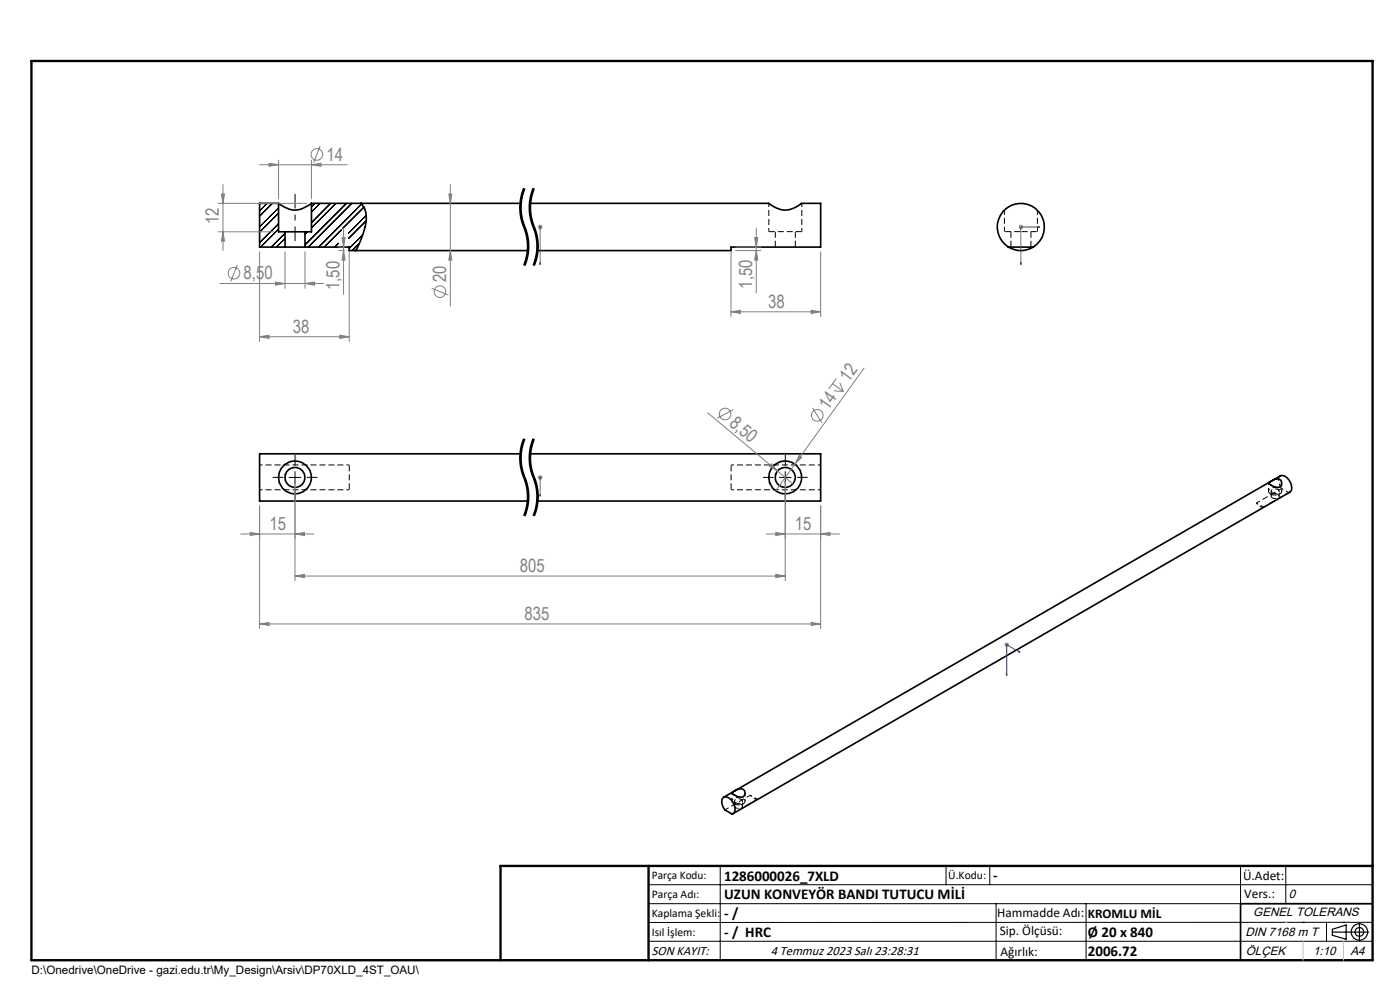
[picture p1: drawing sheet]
<svg xmlns="http://www.w3.org/2000/svg" width="297mm" height="210mm" viewBox="0 0 297 210" stroke-linecap="round" stroke-linejoin="round" font-family="sans-serif">
<path d="M163.1 49.1h7M164.5 49.1v3.3M168.7 52.4v-3.3M169.8 43.3l.3-.1M214.5 49.1v3.3M218.7 52.4v-3.3M269.5 104.8a1.77 1.77 0 0 0 2.4-.5 1.53 1.53 0 0 0-2.4-.7l-.4 .5 .1 .4 .3 .3M273.6 104.4l-.2 .1M155.7 170.5a1.77 1.77 0 0 0 2.4-.5 1.53 1.53 0 0 0-2.4-.6l-.4 .4v.4l.4 .3" fill="none" stroke="#000" stroke-width=".21" stroke-dasharray="1.3 .6" stroke-linecap="butt"/>
<path d="M163.1 43.1v6M170.1 49.1v-6M269.7 104.2v1.1M271.4 105.3v-1.1M155.8 169.9v1.1M157.5 171v-1.1" fill="none" stroke="#000" stroke-width=".21" stroke-dasharray="1.3 .6" stroke-dashoffset=".5" stroke-linecap="butt"/>
<g fill="none" stroke="#000" stroke-width=".21">
<path d="M111.1 39.9l-.2 .4M111.2 40a11.2 11.2 0 0 0 .3 9 10.6 10.6 0 0 1-.3 7.3M113.1 39.9l-.2 .4M113.2 40a11.2 11.2 0 0 0 .3 9 10.6 10.6 0 0 1-.3 7.3M56.7 43.1l-1.6 1.7M57.8 43.1l-2.7 2.8M59.1 44.1l-4 4M59.1 47.5l-4 4M59.1 45.2l-4 4M59.1 48.6l-3.8 3.8M60.5 49.5l-3 2.9M60.5 50.6l-1.9 1.8"/>
<path d="M65.3 49.2l-.6 .5M66.8 43.1l-.7 .7M67.9 43.1l-1.8 1.9M70.1 43.1l-4 4.1M71.3 43.1l-5.2 5.2M71.8 51.6l-.8 .8M72.4 48.8l-3.6 3.6M73.5 43.1l-8.8 8.9M74.6 43.1l-9.2 9.3M76.2 51.6l-1.5 1.6M76.7 43.3l-9.1 9.1M77 49.8l-2.9 2.9"/>
<path d="M77.2 43.9l-4.5 4.5M77.7 46.8l-3.8 3.8M77.7 45.7l-3.8 3.8M110.2 44.1v.4M110.2 43.6v.4M110.2 44.5l.4 2.4M110.6 44l.1 1.9 .6 2M110.6 41.2l-.4 2.4M110.6 46.9l.3 .9M110.9 40.3l-.3 .9M110.9 47.8a10.8 10.8 0 0 1 .9 5.8M111.3 47.9l.1 .2z"/>
<path d="M111.4 40a10.4 10.4 0 0 0-.8 4.1M111.4 48.1l.7 2.7 .1 2.4M111.6 54.5l-.5 1.7M111.8 53.6l-.2 .9M112.2 53.2l-.4 1.8-.4 1.4M112.2 44.1v.4M112.2 43.6v.4M112.2 44.5l.4 2.4M112.6 44a14.6 14.6 0 0 0 1.2 5.4l.4 1.9v1.9M112.6 41.2l-.4 2.4M112.6 46.9l.3 .9M112.9 40.3l-.3 .9"/>
<path d="M112.9 47.8a10.8 10.8 0 0 1 .9 5.8M113.4 40a10.4 10.4 0 0 0-.8 4.1M113.6 54.5l-.5 1.7M113.8 53.6l-.2 .9M114.2 53.2l-.4 1.8-.4 1.4M110.3 95.8l-.1 1.8 .3 1.9M110.5 99.5l1.1 3.6M110.6 96.7v1.4M110.6 98.1l.3 1.8M110.9 99.9l.4 1.1M111.1 93l-.8 2.8M111.2 93.1a11.2 11.2 0 0 0 .3 9 10.6 10.6 0 0 1-.3 7.3"/>
<path d="M111.2 93.6l-.4 1.3-.2 1.8M111.4 93.2l-.2 .4M112.3 95.8l-.1 1.8 .3 1.9M112.5 99.5l1.1 3.6M112.6 96.7v1.4M112.6 98.1l.3 1.8M112.9 99.9l.9 2.6 .4 1.9M113.1 93l-.8 2.8M113.2 93.1a11.2 11.2 0 0 0 .3 9 10.6 10.6 0 0 1-.3 7.3M113.2 93.6l-.4 1.3-.2 1.8M113.4 93.2l-.2 .4M61.3 101.3h2.5"/>
<path d="M62.6 100v2.5M111.3 101l.1 .2zM111.4 101.2l.6 1.8 .2 1.4M111.6 103.1l.2 .9M111.8 104a10.4 10.4 0 0 1-.7 5.4M112.2 104.4a10.8 10.8 0 0 1-.8 5.1M113.6 103.1l.2 .9M113.8 104a10.4 10.4 0 0 1-.7 5.4M114.2 104.4a10.8 10.8 0 0 1-.8 5.1M165.3 101.3h2.5M166.6 100v2.5M137.6 187.7h153.6"/>
<path d="M137.6 191.7h153.6M137.6 199.7h153.6M152.8 183.7v20M200.7 183.7v4M210 183.7v4M211.3 191.7v12M230.4 191.7v12M263.2 183.7v20M272.8 183.7v8M276.4 195.6h.1M281.4 195.6v4.1M285 195.6h.1"/>
<path d="M291.2 195.6l-153.6 .1"/>
</g>
<g fill="none" stroke="#000" stroke-width=".35">
<path d="M59.1 43.1a5 5 0 0 0 6.7 .3l.3-.3M59.1 43.1h-4v9.3h5.4M59.1 43.1v6.1h1.4M60.5 49.2h4.2M60.5 52.4h4.2M60.5 49.2v3.2M64.7 52.4h9.4v.8h37.9M64.7 49.2v3.2M66.1 43.1h44.3M66.1 43.1v6.1h-1.4M76.6 43.1a4.4 4.4 0 0 1 1.1 3.5 20 20 0 0 1-2.2 6.6M112.4 43.1h50.7a4.9 4.9 0 0 0 6.9 .1"/>
<path d="M170 43.1h4.1v9.3h-19v.8h-41.1M213.9 52.4a5 5 0 0 1-1.1-7.5 5 5 0 0 1 7.6 0 5 5 0 0 1-1.2 7.5M213.9 52.4a5.1 5.1 0 0 0 5.3 0M213.9 52.4h5.3M110.4 96.3h-55.3v10h56.9M112.4 96.3h61.7v10h-60.1M269.1 102.4l.6-.3a1.42 1.42 0 0 1 2.1 0 .96 .96 0 0 1-.2 1.1 .96 .96 0 0 1-1.2 0l-1.1-.5zM153.5 169.1a1.93 1.93 0 0 1 2.3 1.6 1.31 1.31 0 0 1-.5 2l-1.5-.9a2.25 2.25 0 0 1-.3-2.7zM153.5 169.1l118.1-68.1a1.99 1.99 0 0 1 2.3 1.6l.1 1.2-.4 .6-118.1 68.2M155.3 168.2l.6-.4a1.27 1.27 0 0 1 2.1 .3 .94 .94 0 0 1-.4 1 .94 .94 0 0 1-1.1-.1l-.9-.5zM291.2 191.7h-28v12"/>
<circle cx="62.6" cy="101.3" r="3.5"/>
<circle cx="62.6" cy="101.3" r="2.13"/>
<circle cx="166.6" cy="101.3" r="2.13"/>
<circle cx="166.6" cy="101.3" r="3.5"/>
</g>
<path d="M55.1 98.6h19M174.1 98.6h-19M74.1 103.9h-19M155.1 103.9h19" fill="none" stroke="#000" stroke-width=".21" stroke-dasharray="1.3 .6" stroke-dashoffset=".7" stroke-linecap="butt"/>
<path d="M74.1 98.6v5.3M155.1 98.6v5.3" fill="none" stroke="#000" stroke-width=".21" stroke-dasharray="1.3 .6" stroke-dashoffset="-.1" stroke-linecap="butt"/>
<path d="M213.1 49.1h3.5M216.6 49.1h3.5" fill="none" stroke="#000" stroke-width=".21" stroke-dasharray="1.3 .6" stroke-dashoffset="-.2" stroke-linecap="butt"/>
<path d="M213.1 44.5v4.6" fill="none" stroke="#000" stroke-width=".21" stroke-dasharray="1.3 .6" stroke-dashoffset=".2" stroke-linecap="butt"/>
<path d="M220.1 49.1v-4.5" fill="none" stroke="#000" stroke-width=".21" stroke-dasharray="1.3 .6" stroke-dashoffset=".3" stroke-linecap="butt"/>
<path d="M266.5 106.7a1.82 1.82 0 0 0 1.5 .9M266.5 106.7l1.5 .9M269.1 102.5v1.7M271.9 103.6l1.5 .9M271.9 104.2v-1.7M155.3 168.2v1.7M158.1 169.9v-1.7M159.2 168.7a1.82 1.82 0 0 0 1.5 .8M159.2 168.7l1.5 .8" fill="none" stroke="#000" stroke-width=".21" stroke-dasharray="1.3 .6" stroke-dashoffset=".9" stroke-linecap="butt"/>
<path d="M268 107.6l5.4-3.1M269.9 104.6a.99 .99 0 0 0 1.5-.4 .94 .94 0 0 0-.9-.5 .94 .94 0 0 0-.8 .6l.2 .3M269.9 105.6a.99 .99 0 0 0 1.5-.4 .94 .94 0 0 0-.9-.4 .94 .94 0 0 0-.8 .6l.2 .2M271.9 103.6l-5.4 3.1M153.8 171.8l5.4-3.1M156.1 170.3a.99 .99 0 0 0 1.4-.4 .94 .94 0 0 0-.9-.5 .94 .94 0 0 0-.8 .6l.3 .3M157.3 170.6l.2 .3a.93 .93 0 0 1-.8 .6 .93 .93 0 0 1-.9-.5 .99 .99 0 0 1 1.5-.4M160.7 169.5l-5.4 3.1" fill="none" stroke="#000" stroke-width=".21" stroke-dasharray="1.3 .6" stroke-dashoffset=".4" stroke-linecap="butt"/>
<path d="M271.9 103.6a1.95 1.95 0 0 1-.3-2.7" fill="none" stroke="#000" stroke-width=".21" stroke-dasharray="1.3 .6" stroke-dashoffset=".1" stroke-linecap="butt"/>
<g fill="none" stroke="#808080" stroke-width=".21">
<path d="M47.3 39.1v14.1M55.1 35h18.6M57.1 34.6l2 .4-2 .3zM59.1 34v8.1M66.1 35l2-.4v.7zM66.1 34v8.1M67.9 31l-1.4 3.5M95.5 39.1v25.8M46.3 43.1h18.8M46.3 49.2h11.8M47 41.2h.6l-.3 1.9zM47.3 49.2l.3 1.9h-.6z"/>
<path d="M50.3 56.2l-1.4 3.5M55.1 53.4v19.1M58.5 59.8l2 .3-2 .4zM60.5 53.4v7.8M64.7 53.4v7.8M71.9 53.2h1.2M71.9 52.4h1.2M72.6 50.4h.6l-.3 2zM72.9 53.2l.3 2h-.6zM72.9 48.4v14.1M74.1 53.4v19.1M95.2 41.2h.6l-.3 1.9z"/>
<path d="M95.5 53.2l.3 2h-.6zM114.1 48.1h1M114.2 47.8l.7 .7M114.6 47.7v.9M114.9 47.8l-.7 .7M155.1 53.4v13.8M156.1 53.2h5.3M156.1 52.4h5.3M160.1 50.4h.7l-.4 2zM160.4 53.2l.4 2h-.7zM160.4 48.4v13.7M174.1 53.4v13.8"/>
<path d="M216.1 48.1h1M216.2 47.8l.7 .7M216.6 47.7v.9M216.9 47.8l-.7 .7M46.6 60.1h22.1M55.1 71.4l2-.3v.7zM55.1 71.4h19M64.7 60.1l2-.3v.7zM72.1 71.1l2 .3-2 .4zM91.6 61.2l3.5 1.4M155.1 66.1l2-.3v.7zM155.1 66.1h19"/>
<path d="M172.1 65.8l2 .3-2 .4zM183.3 78.1l-14.7 20.4M150.1 87.6l18.1 15M155.5 86.9l-3.3 1.8M163.6 98.4l1.4 1.5-1.8-1zM168.6 98.5l-4.1 5.6M169.5 96.6l.6 .4-1.5 1.5zM172.4 86.5l2 3.2M176.6 81.4l2.3 1.6M176.9 82.9l2 .1M177.4 80.2l-1.6 2.3M178.2 81.2l.7 1.8"/>
<path d="M51.1 113.3h15.5M53.1 113l2 .3-2 .3zM55.1 107.3v26M62.6 113.3l2-.3v.6zM62.6 102.3v20.9M114.1 101.3h1M114.2 100.9l.7 .7M114.6 100.8v1M114.9 100.9l-.7 .7M162.6 113.3h15.5M164.6 113l2 .3-2 .3zM166.6 102.3v20.9"/>
<path d="M174.1 113.3l2-.3v.6zM174.1 107.3v26M55.1 132.4l2-.4v.7zM55.1 132.4h119M62.6 122.2l2-.4v.7zM62.6 122.2h104M164.6 121.8l2 .4-2 .3zM172.1 132l2 .4-2 .3zM213.1 136.8h1M213.2 136.4l.7 .7M213.6 136.3v1M213.9 136.4l-.7 .7"/>
<circle cx="67.2" cy="32.8" r="1.23"/>
<circle cx="49.6" cy="58" r="1.24"/>
<circle cx="93.3" cy="61.9" r="1.23"/>
<circle cx="153.8" cy="87.8" r="1.23"/>
<circle cx="173.4" cy="88.1" r="1.23"/>
</g>
<path d="M111.2 40a10.6 10.6 0 0 0 0 8.1M113.2 40a10.6 10.6 0 0 0 0 8.1M111.2 48.1a10.6 10.6 0 0 1 0 8.2M113.2 48.1a10.6 10.6 0 0 1 0 8.2M111.2 93.1a10.6 10.6 0 0 0 0 8.2M113.2 93.1a10.6 10.6 0 0 0 0 8.2M111.2 101.3a10.6 10.6 0 0 1 0 8.1M113.2 101.3a10.6 10.6 0 0 1 0 8.1" fill="none" stroke="#000" stroke-width=".21" stroke-dasharray="6.3 1.3 1.3 1.3" stroke-dashoffset="4.1" stroke-linecap="butt"/>
<g fill="none" stroke="#000" stroke-width=".25">
<path d="M282.6 197.7h7.8M282.6 197.1l3-.9v3l-3-.8zM288.4 195.8v3.8M106.2 203.7h185"/>
<circle cx="288.4" cy="197.7" r="1.74"/>
<circle cx="288.4" cy="197.7" r=".93"/>
</g>
<g fill="none" stroke="#00f" stroke-width=".21">
<path d="M114.6 48v.3zM114.6 56.2v-.5v.5M114.6 48.1h.1M114.6 48.1v8.1M216.5 55.7h.2l-.1 .5zM220.2 48l.4 .1-.4 .2zM220.6 48.1h-4v8.1M114.6 105.3v-.4v.4M114.6 101.2v.2zM114.6 101.3h.1M114.6 101.3v4M216.1 138.1l.3 .3-.3-.1z"/>
<path d="M216.4 138.4l-2.8-1.6v6.5M213.5 142.9l.1 .1v.3z"/>
</g>
<path d="M62.6 98.8v-2.3M166.6 98.8v-2.3M60.1 101.3h-2.3M62.6 103.8v2.2M65.1 101.3h2.2M164.1 101.3h-2.3M166.6 103.8v2.2M169.1 101.3h2.2" fill="none" stroke="#000" stroke-width=".21" stroke-dasharray="15.2 1.3 1.3 1.3" stroke-linecap="butt"/>
<path d="M62.6 51.1v-10" fill="none" stroke="#000" stroke-width=".21" stroke-dasharray="15.2 1.3 1.3 1.3" stroke-dashoffset="12.1" stroke-linecap="butt"/>
<path d="M6.7 12.9h284.5v190.8h-284.5zM137.6 183.7v20M291.2 183.7h-185v20" fill="none" stroke="#000" stroke-width=".5"/>
<path d="M276.4 199.7v4M285 199.7v4" fill="none" stroke="#c0c0c0" stroke-width=".21"/>
<path d="M272.8 195.6h.1" fill="none" stroke="#c0c0c0" stroke-width=".25"/>
<g fill="#00f">
<path d="M114.6 48v.3zM114.6 55.7v.5z"/>
<path d="M220.2 48v.3l.4-.2zM216.5 55.7l.1 .5 .1-.5zM216.1 138.1v.2l.3 .1zM213.5 142.9l.1 .4v-.3z"/>
<path d="M114.6 104.9v.4zM114.6 101.2v.2z"/>
</g>
<g fill="#808080">
<path d="M163.6 98.4l1.4 1.5-1.8-1z"/>
<path d="M169.5 96.6l.6 .4-1.5 1.5z"/>
<path d="M62.6 113.3l2-.3v.6zM53.1 113l2 .3-2 .3zM174.1 113.3l2-.3v.6zM164.6 113l2 .3-2 .3z"/>
<path d="M55.1 132.4l2-.4v.7zM172.1 132l2 .4-2 .3z"/>
<path d="M155.1 66.1l2-.3v.7zM172.1 65.8l2 .3-2 .4zM58.5 59.8l2 .3-2 .4zM64.7 60.1l2-.3v.7zM57.1 34.6l2 .4-2 .3zM66.1 35l2-.4v.7z"/>
<path d="M72.1 71.1l2 .3-2 .4zM55.1 71.4l2-.3v.7z"/>
<path d="M72.9 53.2l.3 2h-.6zM72.6 50.4h.6l-.3 2zM95.5 53.2l.3 2h-.6zM95.2 41.2h.6l-.3 1.9z"/>
<path d="M160.1 50.4h.7l-.4 2zM160.4 53.2l.4 2h-.7zM47 41.2h.6l-.3 1.9zM47.3 49.2l.3 1.9h-.6z"/>
<path d="M62.6 122.2l2-.4v.7zM164.6 121.8l2 .4-2 .3z"/>
</g>
<g font-size="3.9" fill="#808080">
<text x="69.3" y="34.1">14</text>
<text x="46.4" y="47.5" transform="rotate(-90 46.4 47.5)">12</text>
<text x="51.7" y="59.3">8,50</text>
<text x="94.7" y="59.8" transform="rotate(-90 94.7 59.8)">20</text>
<text x="72" y="61.6" transform="rotate(-90 72 61.6)">1,50</text>
<text x="159.6" y="61.2" transform="rotate(-90 159.6 61.2)">1,50</text>
<text x="162.9" y="65.3">38</text>
<text x="62.1" y="70.6">38</text>
<text x="180" y="81.2" transform="rotate(-54 180 81.2)">12</text>
<text x="175.7" y="87.2" transform="rotate(-54 175.7 87.2)">14</text>
<text x="154.6" y="90.1" transform="rotate(40 154.6 90.1)">8,50</text>
<text x="57.2" y="112.4">15</text>
<text x="168.6" y="112.4">15</text>
<text x="110.3" y="121.3">805</text>
<text x="111.2" y="131.5">835</text>
</g>
<g font-size="3.2">
<text x="153.6" y="186.8">1286000026_7XLD</text>
<text x="153.6" y="190.8">UZUN KONVEYÖR BANDI TUTUCU MİLİ</text>
<text x="210.7" y="186.6">-</text>
<text x="153.6" y="194.8">- /</text>
<text x="153.6" y="198.8">- / HRC</text>
<text x="230.8" y="198.7">Ø 20 x 840</text>
<text x="230.8" y="202.8">2006.72</text>
</g>
<g font-size="2.8">
<text x="263.7" y="186.7">Ü.Adet:</text>
<text x="263.9" y="190.5">Vers.:</text>
<text x="211.5" y="194.5">Hammadde Adı:</text>
<text x="230.8" y="194.7">KROMLU MİL</text>
<text x="138.3" y="202.6">SON KAYIT:</text>
<text x="163.5" y="202.6">4 Temmuz 2023 Salı 23:28:31</text>
<text x="212.1" y="198.4">Sip. Ölçüsü:</text>
<text x="212.2" y="202.7">Ağırlık:</text>
</g>
<g font-size="2.6">
<text x="273.4" y="190.4">0</text>
<text x="265.9" y="194.4">GENEL TOLERANS</text>
<text x="264.2" y="198.5">DIN 7168 m T</text>
<text x="264.3" y="202.6">ÖLÇEK</text>
<text x="278.5" y="202.6">1:10</text>
<text x="286.5" y="202.6">A4</text>
</g>
<g font-size="2.5">
<text x="138.3" y="186.4">Parça Kodu:</text>
<text x="138.3" y="190.5">Parça Adı:</text>
<text x="201.2" y="186.5">Ü.Kodu:</text>
<text x="138.3" y="194.5">Kaplama Şekli:</text>
<text x="138.3" y="198.6">Isıl İşlem:</text>
<text x="6.7" y="206.7">D:\Onedrive\OneDrive - gazi.edu.tr\My_Design\Arsiv\DP70XLD_4ST_OAU\</text>
</g>
</svg>
